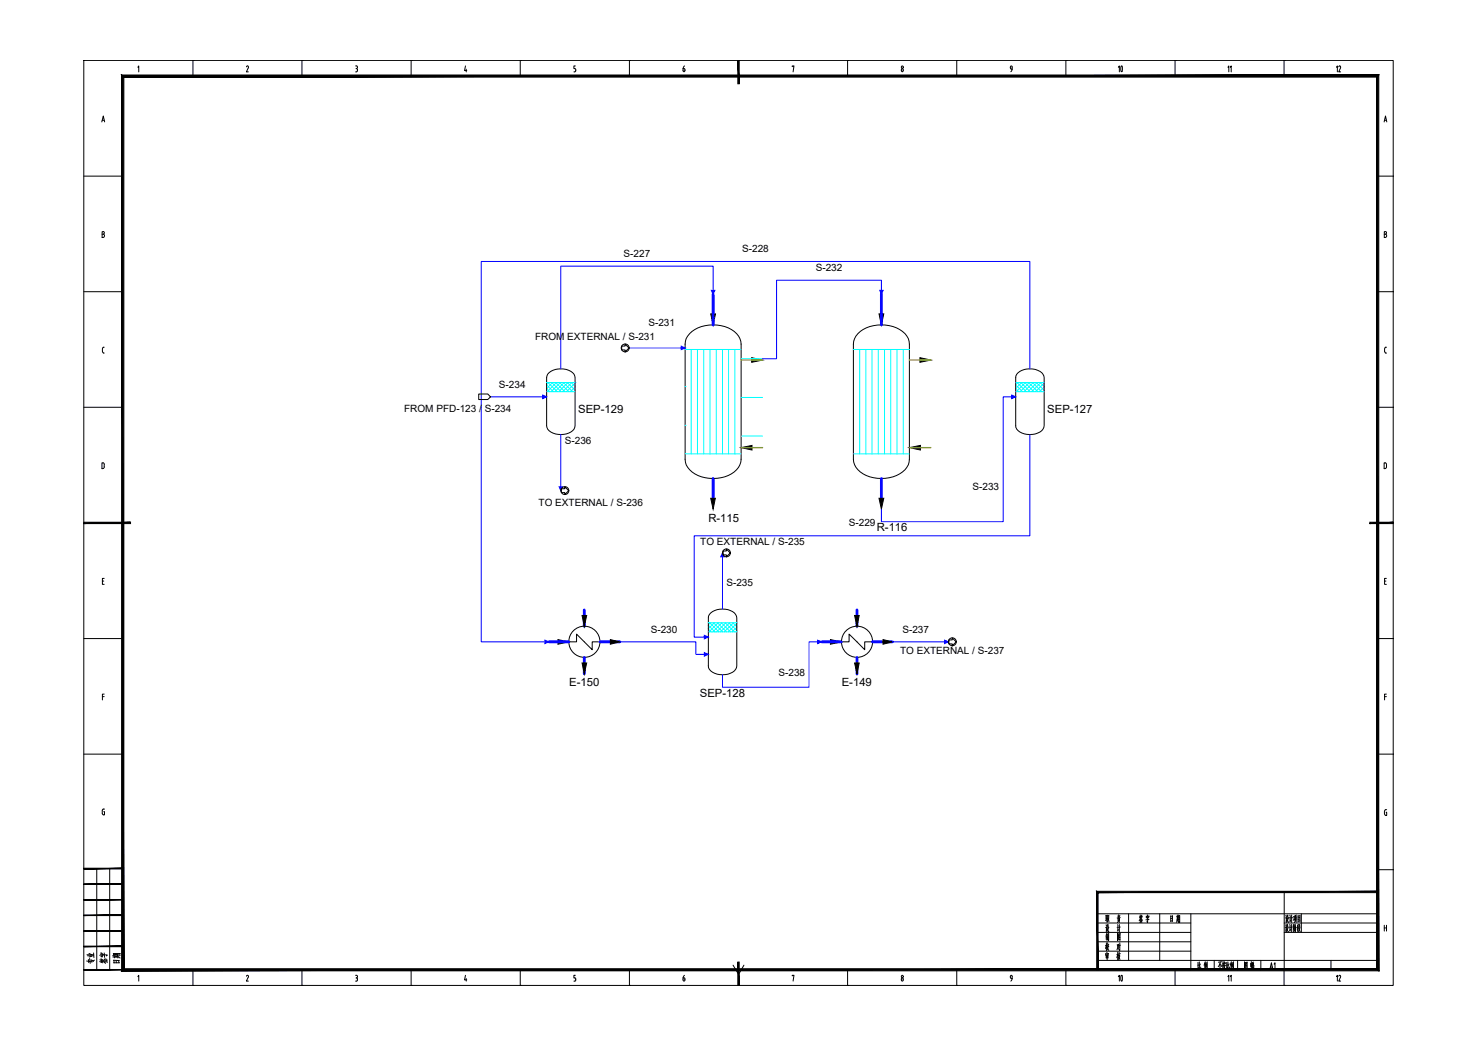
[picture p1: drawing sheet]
<svg xmlns="http://www.w3.org/2000/svg" width="420mm" height="297mm" viewBox="0 0 420 297" stroke-linecap="round" stroke-linejoin="round" font-family="sans-serif">
<g fill="none" stroke="#000" stroke-width=".28">
<path d="M23.8 17.2h372.3v262.9h-372.3zM39.2 19.1l.2-.4v1.7M54.8 17.2h.1M54.8 17.2v4.4M70.1 19l.4-.2 .1 .5M70.6 19.3l-.6 1.1h.6M85.8 17.2h.1M85.8 17.2v4.4M101.1 18.7l.5 .2v.4l-.2 .2M101.2 19.5h.1M101.4 19.5l.2 .4M101.6 19.9v.2"/>
<path d="M116.9 17.2h.1M116.9 17.2v4.4M132.3 18.7l-.2 1.4h.6M132.5 19.7v.7M147.9 17.2h.1M147.9 17.2v4.4M163.6 18.7h-.5v.8l.5 .1 .1 .3M163.6 19.9l-.2 .5M178.9 17.2h.1M178.9 17.2v4.4M194.6 18.7l-.4 .8M194.7 19.9v.2"/>
<path d="M194.7 19.9l-.1-.4h-.4l.1 .8h.3l.1-.3M210 17.2h.1M225.2 19v-.3h.5l-.2 1.7M240.9 17.2h.1M240.9 17.2v4.4M256.2 19.9l.3-.4 .3 .4M256.2 19.9l.3 .5 .2-.5M272 17.2h.1M272 17.2v4.4M287.5 19.7h.2M287.5 19.6a.43 .43 0 0 1-.3-.5 .43 .43 0 0 1 .4-.3l.1 1.1-.4 .5M303 17.2h.1"/>
<path d="M303 17.2v4.4M334 17.2h.1M334 17.2v4.4M365 17.2h.1M365 17.2v4.4M28.9 34.7l.5-1.7 .3 1.7M29.1 34.2h.5M101.1 20.4h.2M101.6 20l-.2 .4M163.1 20.4h.3M393.5 34.7l.4-1.7 .3 1.7M393.6 34.2h.5"/>
<path d="M23.8 50.1h11.1M391.7 50.1h4.4M396.1 50.1h.1M29 66.6l.7 .2v.4l-.3 .3M29.4 65.9h-.4v1.6h.4M29.4 65.8l.3 .4-.3 .3M393.5 66.6l.7 .2v.4l-.3 .3M393.9 65.9h-.4v1.6h.4M393.9 65.8l.3 .4-.3 .3M23.8 82.9h11.1M29.6 98.7l-.3 .1-.2 .3 .1 1 .4 .3M391.7 82.9h4.4"/>
<path d="M393.6 99.1v.8M393.6 99.9l.3 .4M393.9 98.7h.3M393.9 98.7l-.3 .4M396.1 82.9h.1M23.8 115.8h11.1M391.7 115.8h4.4M393.9 100.4h.3M396.1 115.8h.1M29 131.6l.6 .2 .1 .9-.2 .4-.5 .1zM393.5 131.6h.5l.2 .5-.1 .8-.6 .3zM396.1 148.7h.1"/>
<path d="M29.1 165.2h.4M29.6 164.4h-.5v1.7h.5M393.6 165.2h.4M394.1 164.4h-.5v1.7h.5M23.8 181.5h11.1M29.1 198h.5M29.6 197.3h-.5v1.7M391.7 181.5h4.4M393.6 198h.5M394.1 197.3h-.5v1.7M396.1 181.5h.1M23.8 214.4h11.1"/>
<path d="M391.7 214.4h4.4M396.1 214.4h.1M29.1 230.4v.8M29.5 230.7h.2v.9l-.5-.1-.1-.4M29.7 230h-.5l-.1 .4M393.9 230.2h.3M393.9 230.2l-.3 .4v.9l.3 .3M394 230.9h.2v.9h-.3M27.5 246.9v28.8M31.2 246.9v28.8M312 259.7h79.7M320.8 259.7v13.3"/>
<path d="M329.7 259.7v13.3M338.5 259.7v16M365.1 253.5v22.2M369.9 259.7v5.3M391.7 247.2h4.4M396.1 247.2h.1M39.2 277.6l.2-.4v1.7M54.8 275.7v4.4M70.1 277.5l.2-.3 .3 .2-.6 1.5h.6M85.8 275.7v4.4M101.1 277.2l.5 .2v.4l-.2 .1 .2 .4M101.2 278h.1"/>
<path d="M101.6 278.3v.2M101.6 278.5l-.1 .3-.4 .1M116.9 275.7v4.4M132.3 277.2l-.2 1.3h.6M132.5 278.2v.7M147.9 275.7v4.4M163.4 277.9a.49 .49 0 0 1 .3 .6 .49 .49 0 0 1-.6 .4M163.6 277.2h-.5v.8h.3M178.9 275.7v4.4M194.4 278h-.2v.7l.4 .1 .1-.3M194.5 277.9l.2 .4M194.6 277.2l-.4 .8"/>
<path d="M194.7 278.3v.2M208.4 274.3l1.6 2.7 1.5-2.7M225.2 277.4v-.2h.5l-.2 1.7M240.9 275.7v4.4M256.4 278a.38 .38 0 0 1 .4 .4 .38 .38 0 0 1-.5 .3zM272 275.7v4.4M287.2 277.8l.2-.5h.2l.1 1.1-.4 .5M287.2 277.8l.3 .3M287.5 278.2h.2M303 275.7v4.4M312 273h79.7M312 262.4h26.5"/>
<path d="M312 265h26.5M312 267.7h26.5M312 270.4h26.5M324.1 261.6l.1 .4M324.2 260.1l-.2 .8M324.2 260.5v.3M324.3 260.8l.5 .8M324.3 261.6v.3M324.3 260.7l-.5 1M324.4 260.4l-.3 .1M324.5 261.3l-.4 .1M324.6 260.1l-.2 .6"/>
<path d="M324.6 260.5v.4M324.6 261.5l-.2 .6M324.7 262.1l-.7 .1M324.8 260.4l-.3 .1M325.9 260.5l.7-.1-.1 .4M325.9 260.4v.5M326 260.9l.4-.2-.2 .4M326.2 260v.4M326.2 261.1v1.1l-.2-.3M326.6 261.4l-.9 .1M332.8 260.3v1.7M333.2 261l-.4 .1"/>
<path d="M333.3 261.7l-.5 .1M333.3 260.4l-.5 .1M333.3 260.3v1.6M334 275.7v4.4M334.7 260.1v1.3M334.7 261.6l-.2 .6M334.8 261.6l.1 .3M334.9 260.8h-.2M334.9 261.1h-.2M334.9 260v1.4M335.1 260.5h-.6M335.1 261.4l-.6 .1"/>
<path d="M335.1 261.3l-.1 .9M335.1 260.3v1.1M335.3 260.8h-.2M335.3 261.3h-.2M335.4 260.2v2l-.2-.2M335.4 260.3h-.3M340.6 273.5v1.7M340.9 275l-.4 .4M340.9 274.3l-.3 .1M340.9 273.4v1.8l.2 .2h.2v-.5M341.2 274l-.3 .6M342.5 273.8v1.7"/>
<path d="M342.6 273.4l-.3 1M342.7 274.4l.1 .3M342.8 273.8l-.2 .9M342.9 274.1l-.3 1.2M342.9 274.1l-.2 .1M343 273.7l-.4 .1M343 273.9v1M343.2 273.4v2.1l-.2-.3M345.2 273v2.7M346.8 273.9v1.5M346.9 273.5l-.6 1.3M347 274.1l.3 .6"/>
<path d="M347.3 273.4l-.9 .1M347.7 273.3v2.1l-.2-.2M347.8 274.3l-.3 .3M347.8 273.9l-.3 .1M347.9 273.7l-.1 .4M348 273.3l.1 .4M348.1 273.9l-.2 .9 .4 .6M348.2 274.5l-.4 1M348.3 273.8h-.4M348.3 273.7v.3M348.4 274.4l-.6 .1M348.7 273.5v1.7"/>
<path d="M349 274.3l-.3 .1M349.1 273.4v1.8l.2 .2h.2v-.5M349.4 274l-.3 .6M350 273.8v1.7M350 273.4l-.3 1M350.1 274.4l.1 .3M350.2 273.8l-.2 .8M350.3 274.1l-.2 1.2M350.3 274.1l-.2 .1M350.4 273.7l-.3 .1M350.5 273.9v1M350.6 273.4v2l-.1-.2"/>
<path d="M351.8 273v2.7M353.8 273.4v2M354.1 274.1l.4 .5M354.1 274.9l.1 .3M354.1 274.6l.1 .2M354.2 273.8l-.3 .5M354.3 273.9l-.2 .1M354.4 273.8l-.5 1M354.5 273.5v1.9v-.2l-.7 .1M354.5 273.5l-.7 .1M355.5 273.8v1M355.7 273.3v2.2"/>
<path d="M355.8 274h-.3M355.9 273.9l-.1 .9v-.2M356 274.4v1.1M356 274.6l.4-.1v.9h-.4M356.1 273.8v.6M356.1 273.9l.2-.1v.4l-.2 .1M356.2 274.6v.8M356.3 274.9l-.3 .1M356.4 273.5l-.4 .1M365 275.7v4.4M365.1 262.4h26.6M365.1 265h26.6"/>
<path d="M365.5 262.9l.1 .3M365.5 260.2l.2 .3M365.6 263.6h-.3M365.6 263.5v1M365.7 260.9h-.3M365.7 260.8v1M365.7 264.2l-.2 .5M365.8 264l.5 .8M365.8 261.5l-.2 .5M365.8 262.8l-.1 1M365.9 261.3l.3 .9h.2M365.9 260.5l-.2 .6"/>
<path d="M365.9 260.1v.5M366 262.8v.6l.3 .2M366 262.9h-.2M366.1 260.1l.1 .8h.1M366.1 260.2l-.2 .1M366.1 263.7l-.5 1.2M366.1 263.8h-.3M366.2 261.1h-.4M366.2 261l-.5 1.2M366.6 262.8l.2 .4M366.7 260.1l.1 .4M366.7 263.4v1.2"/>
<path d="M366.7 263.5l-.2 .1M366.8 260.8l-.2 .1M366.8 260.8l-.1 1.1M366.8 264.2l-.2 .5M366.9 261.5l-.2 .5M367.1 262.7v2.2M367.2 260.1v2.1M367.4 263.5l-.6 .1M367.4 260.8l-.5 .1M367.7 262.8v2M367.9 262.8l-.1 1.4-.1-.2M367.9 260.5v1"/>
<path d="M367.9 262.9l-.2 .1M368 260.5l-.3 .1M368.1 263.6l-.3 1.3M368.1 261.3l-.4 .3M368.1 260.6v1M368.2 262.9l.3 .8M368.2 262.7l-.3 1M368.3 260.8l-.1 1.1-.3 .3M368.3 260.2l-.1 .5M368.3 261.7l.2 .4M368.3 263.5v1.4M368.5 260.6l-.4 .1"/>
<path d="M368.5 260.5v1.1M368.6 260.1l-.5 .2M368.9 262.9v1.8M369 260.2v1.9M369.1 263.6l-.2 .1M369.1 263.3l-.2 .1M369.1 264l-.3 .2M369.1 262.8l-.2 .3M369.2 264l.4 .7M369.2 263.8l.3-.1-.5 1.1M369.3 262.8l-.1 .9M369.5 262.8l.1 .8"/>
<path d="M369.5 261.2l-.5 .2M369.5 260.8l-.5 .1M369.5 262.9l-.2 .1M369.6 260.3l-.6 .1M369.6 260.3v1.8M369.6 261.7l-.6 .2M378.4 273v2.7M393.5 263v1.7M393.5 263.8h.7M394.2 263v1.7M54.8 280.1h.1M85.8 280.1h.1"/>
<path d="M116.9 280.1h.1M147.9 280.1h.1M178.9 280.1h.1M210 280.1h.1M240.9 280.1h.1M272 280.1h.1M303 280.1h.1M334 280.1h.1M365 280.1h.1"/>
<circle cx="256.5" cy="19.1" r=".32"/>
<circle cx="256.5" cy="277.6" r=".32"/>
</g>
<g fill="#000" stroke="#000" stroke-width=".28">
<path d="M209.7 17.2l.4 6.6v-6.6zM209.7 17.2l.4 6.6h-.4z"/>
<path d="M34.6 21.3l.6 254.1v-253.5zM34.6 21.3l.6 254.1-.6 .6zM34.6 276l356.7-.6h-356.1zM34.6 276l356.7-.6 .7 .6zM391.3 21.9v253.5l.7 .6zM391.3 21.9l.7-.6v254.7zM35.2 21.9h356.1l.7-.6zM34.6 21.3h357.4l-356.8 .6z"/>
<path d="M23.8 148.4v.4l13.3-.4zM23.8 148.8l13.3-.4v.4z"/>
<path d="M389.4 148.8h6.7v-.4zM389.4 148.4h6.7l-6.7 .4z"/>
<path d="M23.8 255.8h11.1v-.1zM23.8 255.7h11.1l-11.1 .1z"/>
<path d="M23.8 251.4h11.1v-.2zM23.8 251.2h11.1l-11.1 .2z"/>
<path d="M23.8 247h11.1v-.2zM23.8 246.8h11.1l-11.1 .2z"/>
<path d="M312.2 253.7h79.5v-.3zM311.8 253.4h79.9l-79.5 .3zM311.8 253.4l.4 22.3v-22zM311.8 253.4l.4 22.3h-.4z"/>
<path d="M23.8 275.7h11.1v-.1zM23.8 275.6h11.1l-11.1 .1z"/>
<path d="M23.8 269.1h11.1v-.2zM23.8 268.9h11.1l-11.1 .2z"/>
<path d="M23.8 264.7h11.1v-.2zM23.8 264.5h11.1l-11.1 .2z"/>
<path d="M23.8 260.3h11.1v-.2zM23.8 260.1h11.1l-11.1 .2z"/>
<path d="M209.7 273.5v6.6h.4zM209.7 273.5h.4v6.6z"/>
</g>
<g fill="none" stroke="#000" stroke-width=".28">
<path d="M196 94.9a10.2 10.2 0 0 1 13.4 0 4.4 4.4 0 0 1 1.3 2.9v32.7a6.1 6.1 0 0 1-5.7 5.3 9.4 9.4 0 0 1-9.5-3l-.4-.7-.3-1.6v-32.7a3.9 3.9 0 0 1 1.2-2.9zM243.9 94.9a10.3 10.3 0 0 1 13.4 0 4.1 4.1 0 0 1 1.2 2.9v32.7a5.7 5.7 0 0 1-4.6 5 9.9 9.9 0 0 1-10.6-2.7l-.6-1.5-.1-.8v-32.7a4.4 4.4 0 0 1 1.3-2.9zM156.1 105.9a5.5 5.5 0 0 1 7.1 .5l.3 .9v13.7a3.5 3.5 0 0 1-4.1 2.5 3.5 3.5 0 0 1-4-2.5v-13.7l.3-.9zM289.4 105.9a5.5 5.5 0 0 1 7.1 .5l.3 .9v13.7a3.5 3.5 0 0 1-4 2.5 3.5 3.5 0 0 1-4.1-2.5v-13.7l.1-.4zM202 174.2a5.5 5.5 0 0 1 7.1 .5l.4 .9v13.7a3.5 3.5 0 0 1-4.1 2.5 3.5 3.5 0 0 1-4-2.5v-13.7v-.4zM161.7 182.4h2.2v-2.2l4.4 4.5v-2.3h2.2M239.2 182.4h2.2v-2.2l4.4 4.5v-2.3h2.2"/>
<circle cx="166.1" cy="182.4" r="4.4"/>
<circle cx="243.6" cy="182.4" r="4.4"/>
</g>
<g fill="none" stroke="#0ff" stroke-width=".28">
<path d="M194.8 99.3h15.9M196.5 99.3v29.7M198.3 99.3v29.7M200.1 99.3v29.7M201.8 99.3v29.7M203.6 99.3v29.7M205.4 99.3v29.7M207.1 99.3v29.7M208.9 99.3v29.7M242.6 99.3h15.9M244.4 99.3v29.7M246.2 99.3v29.7"/>
<path d="M247.9 99.3v29.7M249.7 99.3v29.7M251.4 99.3v29.7M253.2 99.3v29.7M255 99.3v29.7M256.8 99.3v29.7M155.4 108.7h8.1M155.4 111.3h8.1M155.4 110.5l.8 .8M155.4 109.4l1.9 1.9M155.8 108.7l2.6 2.6M156 108.7l-.6 .6"/>
<path d="M156.9 108.7l2.6 2.6M157.1 108.7l-1.7 1.7M158 108.7l2.6 2.6M158.2 108.7l-2.6 2.6M159.1 108.7l2.6 2.6M159.3 108.7l-2.6 2.6M160.2 108.7l2.6 2.6M160.4 108.7l-2.6 2.6M161.3 108.7l2.2 2.2M161.4 108.7l-2.5 2.6M162.4 108.7l1.1 1.1M162.5 108.7l-2.5 2.6"/>
<path d="M163.5 108.7h.1M163.5 108.9l-2.4 2.4M163.5 110l-1.3 1.3M163.5 111.1l-.3 .2M288.7 110.5l.8 .8M288.7 109.4l1.9 1.9M288.7 108.7h8.1M288.7 111.3h8.1M289.1 108.7l2.6 2.6M289.3 108.7l-.6 .6M290.2 108.7l2.6 2.6M290.4 108.7l-1.7 1.7"/>
<path d="M291.3 108.7l2.6 2.6M291.5 108.7l-2.6 2.6M292.4 108.7l2.6 2.6M292.6 108.7l-2.6 2.6M293.5 108.7l2.6 2.6M293.7 108.7l-2.6 2.6M294.6 108.7l2.2 2.2M294.8 108.7l-2.6 2.6M295.7 108.7l1.1 1.1M295.9 108.7l-2.6 2.6M296.8 108.9l-2.4 2.4M296.8 110l-1.3 1.3"/>
<path d="M296.8 111.1l-.2 .2M194.8 129h15.9M242.6 129h15.9M201.4 178.8l.8 .8M201.4 177.7l1.9 1.9M201.4 177h8.1M201.4 179.6h8.1M201.7 177l2.7 2.6M202 177l-.6 .6M202.8 177l2.6 2.6M203.1 177l-1.7 1.7M203.9 177l2.6 2.6"/>
<path d="M204.2 177l-2.7 2.6M205 177l2.6 2.6M205.2 177l-2.6 2.6M206.1 177l2.6 2.6M206.3 177l-2.6 2.6M207.2 177l2.3 2.2M207.4 177l-2.6 2.6M208.3 177l1.2 1.1M208.5 177l-2.6 2.6M209.5 177.2l-2.5 2.4M209.5 178.3l-1.4 1.3M209.5 179.4l-.3 .2"/>
</g>
<path d="M202.7 83.6v8.8M250.6 83.6v8.8M202.7 136v5.6M250.6 136v5.6M166.1 173.4v4.6M243.6 173.4v4.6M156.1 182.4h5.6M166.1 186.9v4.6M170.5 182.4h5.7M233.5 182.4h5.7M243.6 186.9v4.6M248 182.4h5.7" fill="none" stroke="#00f" stroke-width=".8"/>
<g fill="#000" stroke="#000" stroke-width=".28">
<path d="M202 89.2h1.4l-.7 3.2zM249.9 89.2h1.3l-.6 3.2zM213.7 101.7l3.1 .6-3.1 .7zM261.5 101.7l3.1 .6-3.1 .7zM210.7 127.2l3.1-.6v1.3zM258.5 127.2l3.1-.6v1.3zM202 141.6h1.4l-.7 3.1zM249.9 141.6h1.3l-.6 3.1zM165.5 174.9h1.3l-.7 3.1zM242.9 174.9h1.3l-.6 3.1zM158.6 181.8l3.1 .6-3.1 .7zM165.5 188.5h1.3l-.7 3z"/>
<path d="M173.5 181.8l2.7 .6-2.7 .7zM236.1 181.8l3.1 .6-3.1 .7zM242.9 188.5h1.3l-.6 3zM251 181.8l2.7 .6-2.7 .7z"/>
</g>
<path d="M210.7 102.3h6.1M258.5 102.3h6.1M210.7 127.2h6.1h-3M258.5 127.2h6.1h-3" fill="none" stroke="#ffbf00" stroke-width=".38"/>
<!-- layer: EQUIPMENT -->
<path d="M194.8 98.9h.1M194.8 109.9h.1M210.7 102h6.1M210.7 113h6.1M194.8 120.9h.1M210.7 123.9h6.1" fill="none" stroke="#0ff" stroke-width=".28"/>
<!-- layer: STREAM -->
<path d="M178.8 98.9h16M202.7 83.6v-8h-43.3v29.2M250.6 83.6v-3.9h-29.8v22.3h-4M139.4 112.8h16M288.7 112.8h-3.5v35.5h-34.6v-3.6M292.8 104.8v-30.5h-156v108.1h19.3M159.4 123.5v16M292.8 123.5v28.8h-95.5v28.8h4.1M205.4 157.2v15.9M176.2 182.4h21.6v3.6h3.6M233.5 182.4h-3.5v13h-24.6v-3.6M253.7 182.4h15.9" fill="none" stroke="#00f" stroke-width=".28"/>
<!-- layer: STREAM_ARROW -->
<g fill="#00f" stroke="#00f" stroke-width=".28">
<path d="M202.2 82.5h1l-.5 1.1z"/>
<path d="M154.9 182l1.2 .4-1.2 .6z"/>
<path d="M200.2 180.6l1.2 .5-1.2 .5z"/>
<path d="M200.2 185.5l1.2 .5-1.2 .5z"/>
<path d="M193.7 98.4l1.1 .5-1.1 .5z"/>
<path d="M250.1 82.5h1l-.5 1.1z"/>
<path d="M287.6 112.3l1.1 .5-1.1 .5z"/>
<path d="M154.3 112.3l1.1 .5-1.1 .5z"/>
<path d="M205.4 157.2l.5 1.1h-1z"/>
<path d="M158.9 138.4h1l-.5 1.1z"/>
<path d="M268.5 182l1.1 .4-1.1 .6z"/>
<path d="M232.4 182l1.1 .4-1.1 .6z"/>
</g>
<!-- layer: CONNECTOR -->
<g fill="none" stroke="#000" stroke-width=".28">
<path d="M176.7 98.4h1v-.6l1.1 1.1-1.1 1.1v-.5h-1zM136.1 112h2.6l.7 .8-.7 .8h-2.6zM159.6 138.9h1v-.5l1.1 1.1-1.1 1.1v-.6h-1zM205.6 156.6h.9v-.5l1.1 1.1-1.1 1.1v-.6h-.9zM269.7 181.9h1v-.6l1.1 1.1-1.1 1.2v-.6h-1z"/>
<circle cx="177.7" cy="98.9" r="1.12"/>
<circle cx="160.6" cy="139.5" r="1.12"/>
<circle cx="206.5" cy="157.1" r="1.12"/>
<circle cx="270.7" cy="182.4" r="1.12"/>
</g>
<text font-size="6.6" x="315.7" y="280.8">10</text>
<text font-size="6.2" x="315.7" y="22.2">10</text>
<text font-size="5.7" x="27.9" y="275.2" transform="rotate(-90 27.9 275.2)">专业</text>
<g font-size="5.3">
<text x="312.9" y="266">设 计</text>
<text x="313.3" y="268.5">制 图</text>
<text x="31.4" y="275.2" transform="rotate(-90 31.4 275.2)">签字</text>
<text x="34.9" y="274.8" transform="rotate(-90 34.9 274.8)">日期</text>
<text x="312.9" y="271.3">校 对</text>
</g>
<g font-size="4.4">
<text x="378.5" y="21.5">12</text>
<text x="363.4" y="276.6" transform="rotate(-90 363.4 276.6)">A1</text>
<text x="382.1" y="280.1" transform="rotate(-90 382.1 280.1)">12</text>
</g>
<g font-size="4">
<text x="351" y="21.5" transform="rotate(-90 351 21.5)">11</text>
<text x="351" y="280.1" transform="rotate(-90 351 280.1)">11</text>
</g>
<g font-size="3.2">
<text x="164.4" y="117.4">SEP-129</text>
<text x="297.7" y="117.4">SEP-127</text>
<text x="201.4" y="148.3">R-115</text>
<text x="249.2" y="151">R-116</text>
<text x="161.8" y="195.1">E-150</text>
<text x="239.3" y="195.1">E-149</text>
<text x="199" y="198.1">SEP-128</text>
</g>
<g font-size="2.8">
<text x="211" y="71.7">S-228</text>
<text x="177.3" y="73">S-227</text>
<text x="231.9" y="77">S-232</text>
<text x="184.3" y="92.7">S-231</text>
<text x="152.1" y="96.7">FROM EXTERNAL / S-231</text>
<text x="141.8" y="110.3">S-234</text>
<text x="114.9" y="117">FROM PFD-123 / S-234</text>
<text x="160.6" y="126.2">S-236</text>
<text x="153.1" y="143.7">TO EXTERNAL / S-236</text>
<text x="276.5" y="139.4">S-233</text>
<text x="241.3" y="149.6">S-229</text>
<text x="199.1" y="155">TO EXTERNAL / S-235</text>
<text x="206.5" y="166.5">S-235</text>
<text x="185" y="180">S-230</text>
<text x="255.8" y="186">TO EXTERNAL / S-237</text>
<text x="256.5" y="180">S-237</text>
<text x="221.3" y="192.1">S-238</text>
</g>
</svg>
